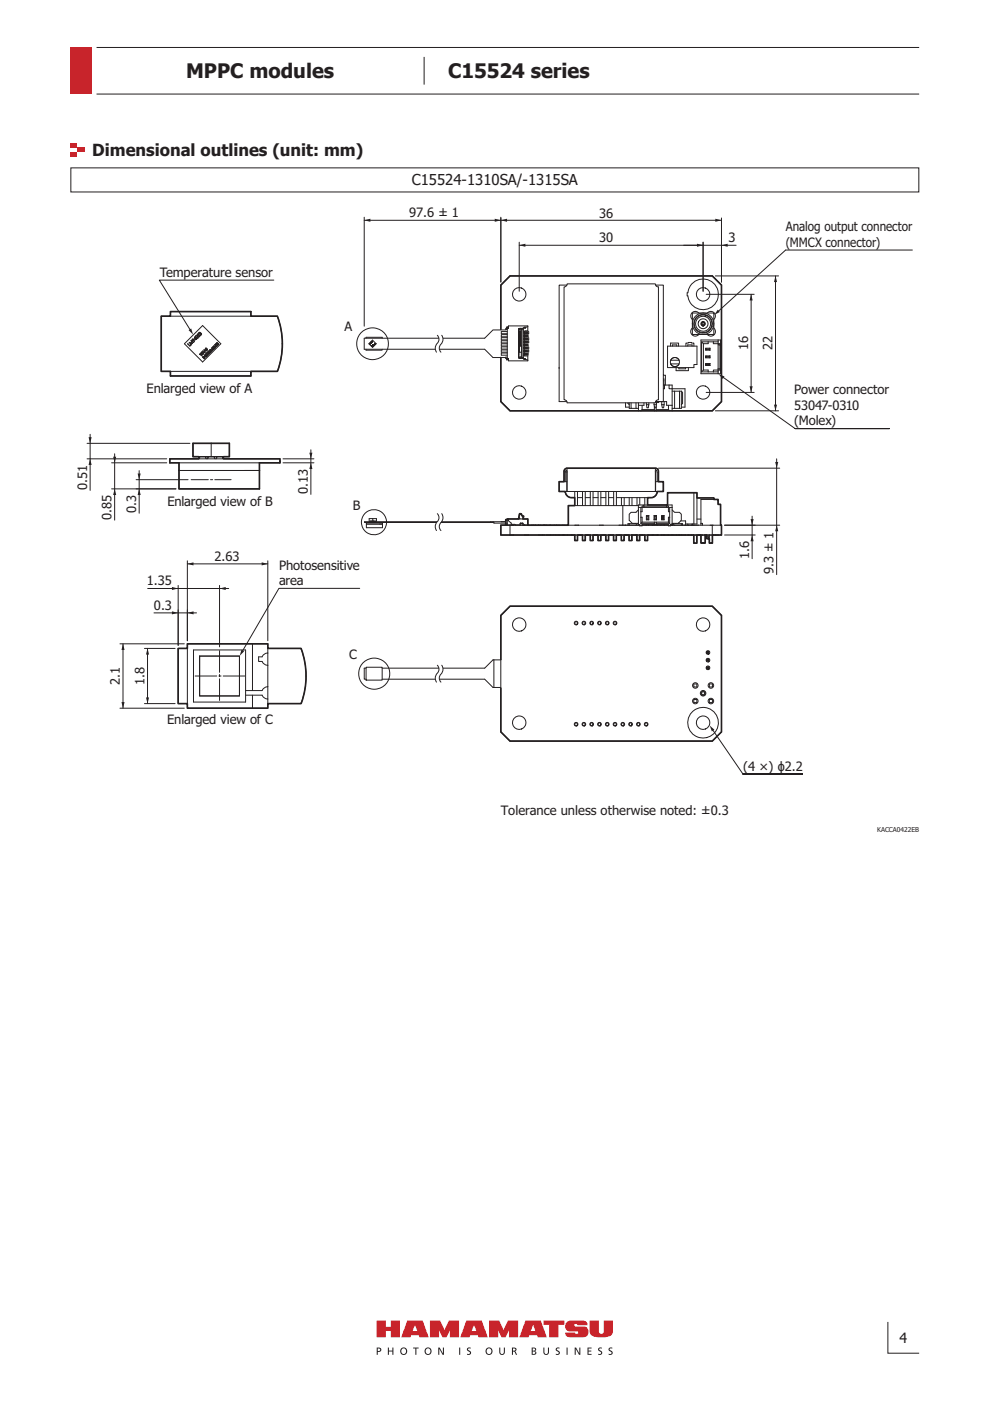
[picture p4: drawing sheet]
<svg xmlns="http://www.w3.org/2000/svg" width="210mm" height="297mm" viewBox="0 0 210 297" stroke-linecap="round" stroke-linejoin="round" font-family="sans-serif">
<g fill="#c8242b">
<path d="M79.9 280h1.9v1.3h1.1v-1.3h1.9v3.5h-1.9v-1.3h-1.1v1.3h-1.9z"/>
<path d="M115.3 280h4.4v.9h-1.2v2.6h-2v-2.6h-1.2z"/>
<path d="M91.2 280h2.2l.9 2 .9-2h2.2v3.5h-2v-1.5l-.7 1.5h-.9l-.7-1.5v1.5h-1.9z"/>
<path d="M103.7 280h2.2l.9 2 .9-2h2.2v3.5h-1.9v-1.5l-.7 1.5h-.9l-.7-1.5v1.5h-2z"/>
<path d="M120.3 280.2l.8-.2h2.5a.92 .92 0 0 1 1 1h-2.1a.36 .36 0 0 0-.3-.3 .36 .36 0 0 0-.4 .3l.4 .2h1.1a1.19 1.19 0 0 1 1.5 1.2 1.19 1.19 0 0 1-1.5 1.1h-1.7a1.37 1.37 0 0 1-1.7-.6v-.3h2.1l.3 .2 .4-.2-.2-.3h-1.2a1.16 1.16 0 0 1-1.3-.6 1.16 1.16 0 0 1 .3-1.5z"/>
<path d="M125.1 280h1.9v2.3a.53 .53 0 0 0 .5 .5 .53 .53 0 0 0 .6-.5v-2.3h1.9v1.9a1.33 1.33 0 0 1-1.4 1.6h-.5a4.7 4.7 0 0 1-2.8-.5l-.2-.7z"/>
<path d="M86.4 280l-1.3 3.5h1.9l.2-.4h1.6l.2 .4h1.9l-1.3-3.5zM88 280.9l.5 1.3h-1z"/>
<path d="M98.9 280l-1.3 3.5h2l.1-.4h1.7l.1 .4h2l-1.3-3.5zM100.5 280.9l.5 1.3h-.9z"/>
<path d="M111.4 280l-1.2 3.5h1.9l.2-.4h1.6l.1 .4h2l-1.3-3.5zM113.1 280.9l.5 1.3h-1z"/>
</g>
<path d="M79.9 285.7l.7 .1 .3 .4a.57 .57 0 0 1-.8 .4v.6h-.2zM80.1 285.9v.5l.5-.1v-.3zM82.3 285.7v1.5h.2v-.7h.7v.7h.2v-1.5h-.2v.7h-.7v-.7zM84.8 286.5a.8 .8 0 0 1 1.6 0 .8 .8 0 0 1-1.6 0zM85.1 286.5a.56 .56 0 0 0 1.1 0 .56 .56 0 0 0-1.1 0zM87.6 285.7v.2h.5v1.3h.2v-1.3h.5v-.2zM90 286.5a.8 .8 0 0 1 1.6 0 .8 .8 0 0 1-1.6 0zM90.2 286.5a.6 .6 0 0 0 1.2 0 .6 .6 0 0 0-1.2 0zM93 285.7v1.5h.2v-1.2l.7 1.2h.3v-1.5h-.3v1.2l-.6-1.2zM97.4 285.7v1.5h.2v-1.5zM99.1 285.9a.55 .55 0 0 0 .5 .7v.4h-.5l-.1 .2a.54 .54 0 0 0 .9-.2 .54 .54 0 0 0-.5-.8l-.1-.3h.5v-.2h-.3zM102.9 286.5a.8 .8 0 0 1 1.6 0 .8 .8 0 0 1-1.6 0zM103.2 286.5a.56 .56 0 0 0 1.1 0 .56 .56 0 0 0-1.1 0zM105.9 285.7v.9a.6 .6 0 0 0 .6 .7 .6 .6 0 0 0 .6-.7v-.9h-.2l-.1 1.1-.1 .2h-.4l-.2-1.3zM108.6 285.7a.7 .7 0 0 1 1 .4l-.4 .4 .5 .7h-.3l-.2-.5-.3-.1h-.1v.6h-.2zM108.8 285.9v.5l.5-.1-.1-.4zM112.8 285.7l.9 .2v.4l-.3 .2 .4 .3-.3 .4h-.7zM113 285.9v.5l.5-.1v-.3zM113 286.5v.6l.5-.1v-.4zM115.2 285.7v.9a.6 .6 0 0 0 .6 .7 .6 .6 0 0 0 .6-.7v-.9h-.2v1.1l-.1 .2h-.5l-.1-1.3zM117.9 285.9a.55 .55 0 0 0 .5 .7l.1 .4h-.6v.2a.54 .54 0 0 0 .8-.2 .54 .54 0 0 0-.5-.8v-.3h.4l.1-.2h-.3zM120.2 285.7v1.5h.2v-1.5zM121.9 285.7v1.5h.2v-1.2l.7 1.2h.3v-1.5h-.2v1.2l-.7-1.2zM124.6 285.7v1.5h.9v-.1h-.7v-.6h.6v-.1h-.6v-.5h.7v-.2zM126.9 285.9a.55 .55 0 0 0 .5 .7l.1 .4h-.6v.2a.54 .54 0 0 0 .8-.2 .54 .54 0 0 0-.5-.8v-.3h.4l.1-.2h-.4zM129.1 285.9a.55 .55 0 0 0 .5 .7l.1 .4h-.6v.2a.54 .54 0 0 0 .8-.2 .54 .54 0 0 0-.5-.8v-.3h.5v-.2h-.3z" fill="#231f20"/>
<path d="M20.5 10.1h174.5M20.5 19.9h174.5M90 12.1v5.8M188.3 280.3v6.6h6.7" fill="none" stroke="#231f20" stroke-width=".21"/>
<path d="M15 10.1h4.5v9.8h-4.5z" fill="#c8242b"/>
<path d="M15 31.3h1.5v1h-1.5z" fill="#fff"/>
<path d="M15 30.3h1.5v1h-1.5z" fill="#c8242b"/>
<path d="M16.5 30.3h1.5v1h-1.5z" fill="#fff"/>
<g fill="#c8242b">
<path d="M16.5 31.3h1.5v1h-1.5z"/>
<path d="M15 32.3h1.5v1h-1.5z"/>
</g>
<path d="M16.5 32.3h1.5v1h-1.5z" fill="#fff"/>
<g fill="none" stroke="#231f20" stroke-width=".21">
<path d="M15 35.6h179.9v5.1h-179.9zM77.6 74v.2h3.5v-.2M77.6 71.7v-.2h3.5v.2M78.4 72.9l.1 .1zM78.4 72.8l.1 .1M78.4 72.8l.2 .1M78.4 72.8h.1M78.5 72.8v.1M78.5 72.9v.1M78.5 72.7l.1 .2M78.5 72.7h.1M78.5 72.9h.1"/>
<path d="M78.5 72.8h.1M78.5 72.8l.1 .1M78.6 72.7h.1M78.6 72.9h.1M78.6 72.7l.1 .1M78.7 72.8h-.1M78.7 72.6v.1M78.7 72.6h.1M78.7 72.6l.1 .1M78.7 72.7h.1M78.8 72.7h-.1M78.8 72.6h.1"/>
<path d="M78.8 72.5h.1M78.8 72.6h-.1M78.8 72.5v.1M78.9 72.4l-.1 .1M78.9 72.4h.1M78.9 73.3l.1 .1M78.9 72.4v.1M78.9 72.5h.1M78.9 72.5v.1M78.9 72.5l-.1 .1M78.9 73.3h.1M79 73.2v.2"/>
<path d="M79 73.3h.1M79 73.4h.1M79 73.2h.1M79 72.1l.8 .8-.8 .8-.8-.8zM79 73.4l.1 .1M79 73.2v.1M79 73.4h.2M79 73.2l.1 .1M79.1 73.4v.1M79.1 73.3h-.1M79.1 73.1l.1 .1M79.1 73.1h.1"/>
<path d="M79.1 73.1v.1M79.1 73.4h.1M79.1 73.2h.1M79.1 73.2v.1M79.1 73.3v.1M79.1 73.3h.1M79.2 73.4h-.1M79.2 73.4h.1M79.2 73.1h-.1M79.2 73.1h.1M79.2 73.2h.1M79.2 73.3h.1"/>
<path d="M79.2 73.2v.1M79.2 73.3v.1M79.3 73.2h-.1M79.3 73.2v.1M79.3 73.2h.1M79.3 73.1v.1M79.3 73.1h.1M79.4 73.2h.1M79.4 73.2h-.1M79.4 73.1h-.1M79.4 73.1h.1M79.4 73l.1 .1"/>
<path d="M79.5 73v.1M79.5 73l-.1 .1M79.5 73l-.2 .1M79.5 73h.1M79.5 72.9l.1 .1M79.6 72.9h.1M79.6 72.9h-.1M79.6 72.8h.1M79.7 72.9h.1M79.7 72.9h-.1M93.1 71.7h-15.8v2.3h15M93.2 74h9.6l1.8 1.8h2.6"/>
<path d="M107.2 70h-2.6l-1.8 1.7h-8.9M77.7 110.8v1.1h3.4v-.8h-3.4h3.4v-.3M78.5 110.5h.4M78.5 110.5h.1M78.6 110.6h-.1M78.6 110.6h.1M78.8 110.6h.1M78.9 110.5h-.1M78.9 110.5h.1M78.9 110.5h.3M78.9 110.6h.1M79.1 110h.7v.5h-1.5v-.5h.8v.5"/>
<path d="M79.2 110.6h.1M79.2 110.5h.1M79.3 110.5h.1M79.3 110.5h.3M79.3 110.6h.1M79.6 110.6h.1M79.6 110.5h.1M80.7 111.1h.1M80.9 111.1h.1M81.1 111.1h.1M92.7 110.6h-15.4v.2h15.3M104.8 139.9v5.9"/>
<path d="M106.2 139.9h-1.6l-1.8 1.8h-8.9M77.6 141.7h-.3v2.3h.3M77.6 141.5h3.5v2.7h-3.5zM81.1 144h11.2M81.1 141.7h12M93.2 144h9.6l1.8 1.8h1.6"/>
<circle cx="79" cy="72.9" r="3.4"/>
<circle cx="79.3" cy="110.7" r="2.67"/>
<circle cx="79.4" cy="142.8" r="3.3"/>
</g>
<path d="M92.8 71.1h.9a1.61 1.61 0 0 1-.4 2.1 1.19 1.19 0 0 0 .2 1.5h-.9a1.61 1.61 0 0 1 .3-2.2 1.19 1.19 0 0 0-.1-1.4z" fill="#fff"/>
<path d="M92.8 71.1a1.5 1.5 0 0 1-.4 2.1l-.1 .6 .3 .9M93.7 71.1a1.61 1.61 0 0 1-.4 2.1 1.19 1.19 0 0 0 .2 1.5" fill="none" stroke="#231f20" stroke-width=".21"/>
<path d="M92.8 108.9h.9a1.61 1.61 0 0 1-.4 2.1 1.19 1.19 0 0 0 .2 1.5h-.9a1.61 1.61 0 0 1 .3-2.1 1.19 1.19 0 0 0-.1-1.5z" fill="#fff"/>
<path d="M92.8 108.9a1.5 1.5 0 0 1-.4 2.2l-.1 .5 .3 .9M93.7 108.9a1.61 1.61 0 0 1-.4 2.1 1.19 1.19 0 0 0 .2 1.5" fill="none" stroke="#231f20" stroke-width=".21"/>
<path d="M92.8 141h.9a1.61 1.61 0 0 1-.4 2.2 1.19 1.19 0 0 0 .2 1.4h-.9a1.61 1.61 0 0 1 .3-2.1 1.19 1.19 0 0 0-.1-1.5z" fill="#fff"/>
<g fill="none" stroke="#231f20" stroke-width=".21">
<path d="M77.3 46.1v23.1M106.2 46.1v13.7M110.1 52h46M110.1 51.4v10.4M149.1 51.4v10.4M151.7 58.5h13.4M153 46.7h-75.7M153 46.2v13.6M164.5 58.5v28.6M193.5 53h-26.9l-14.4 13.1M34.2 67h24.6a16.9 16.9 0 0 1 0 11.7h-24.6zM39.1 72.9l3.9-3.9 3.8 3.9-3.8 3.8z"/>
<path d="M39.8 72.9l.5 .4 .2-.1-.2 .2zM40.1 72.6l.4 .5-.2-.4 .5 .2M40.1 72.6h.1M40.5 72.2l.2 .6-.6-.2M40.5 72.2l.6 .4-.5-.2 .2 .5M40.5 72.2h.1M40.8 71.9h.3l.1 .6-.1-.3a.2 .2 0 0 1-.3 0 .2 .2 0 0 1 0-.3zM40.8 72.9h.1M41.2 71.5h.1M41.2 71.5l.5 .3v.2l-.1-.1-.2 .2zM41.3 71.6l.2 .2-.1 .2zM41.5 71.3h.4v.3h-.3z"/>
<path d="M41.9 70.8a.22 .22 0 0 1 .2 0 .22 .22 0 0 1 .1 .3v.2l.3-.1-.3 .3-.1-.6h-.2v.2zM42.2 70.5h.2l.1 .1a.21 .21 0 0 1 .2 .3 .21 .21 0 0 1-.3 .1l.3-.2h-.3v-.3l-.2 .3zM42.2 70.7v.1M42.3 75.1l.2-.2 .3 .5zM42.8 74.6l.6 .1zM43 75.7l.4 .3zM43.1 75l-.2 .2-.1-.2 .1-.2-.2 .2-.1-.1 .2-.2-.3 .2 .4 .4 .3-.3-.1-.6 .1 .6M43.1 75v.1M43.3 74.2l.2 .5M43.3 74.2l.5 .2-.4 .1M43.3 74.2h.1M43.3 75.3l.4 .4-.5-.1 .2 .4-.3-.4h.5z"/>
<path d="M43.4 74.2l.2 .1-.2 .1zM43.5 75.1h.2l-.1 .2h.3v.2h-.2l.2-.1-.3-.1zM43.6 73.8h.1l-.1 .2h.4v.2l-.2 .1 .2-.2-.4-.1zM43.7 75l.2-.2 .3 .5zM43.7 75.7h.1M44 74.8l.2-.1-.1 .2zM44 74.7l.2-.1v.2l.3 .1h-.3l.1 .2zM44.5 74.2l.2 .2a.17 .17 0 0 1 0 .3 .17 .17 0 0 1-.2 0l-.2-.3 .3 .3 .1-.1zM44.6 74.1l.3 .4-.2-.3 .4 .1M44.6 74.1h.1M44.9 73.8l.1 .4-.4-.1M44.9 73.8l.4 .3-.3-.2 .1 .4"/>
<path d="M44.9 73.8h.1M45.1 74.3h.1M45.2 73.4l-.1 .2 .1 .2 .2-.2-.2 .2 .2 .1 .2-.1-.2 .2-.4-.4zM45.3 73.4l.4 .3M45.3 73.4h.5l-.2-.3 .4 .4-.6-.1M45.3 73.4h.1M45.6 73l.3-.1zM45.8 73l.3 .3M46 72.7h.1l-.2 .2zM46 72.8l.3 .1 .1 .1-.3 .1 .2-.2zM53.2 78.7v1h-17.1v-1M53.2 67v-.9h-17.1v.9"/>
<path d="M106.2 75.7v9.5l2 1.9h33.8M106.2 69.9v-9.4l2-2h42.9l1.9 2v24.7l-1.9 1.9h-8.5M107.5 76v.3h.3M107.6 70.9h-1.3v.5h1.3M107.6 71.6h-1.3v.5h1.3M107.6 73.5h-1.3v.5h1.3M107.6 74.2h-1.3v.5h1.3M107.6 74.9h-1.3v.4h1.3M107.6 72.2h-1.3v.5h1.3M107.6 72.9h-1.3v.5h1.3M107.6 70.3h-1.3v.5h1.3M107.6 69.4v6.8"/>
<path d="M107.6 69.9h-.3v-.3h.6v-.5h4v1h-.6v.3M107.8 69.3h-.3v.3M107.9 76h-.4v.2h.4M107.9 69.4h-.4v.2h.4M110 70.2v5.3M110 75v.2M110 71.7v.2M110 74.3v.2M110 75.7l.1 .2M110 71.7h.1M110 74.3h.1M110 75h.1"/>
<path d="M110 70.6v.5l.1-.1v3.6l-.1-.1v.5M110 71.9v.5M110 70.4v.2M110 72.6v.4M110 73.2v.5M110 73.9v.4M110 71.3v.4M110 70.6h.1M110 73.7h.1M110.1 71v3.6M110.1 69.7l-.1 .2M110.2 75.7h.4l.1 .2h-.5z"/>
<path d="M110.3 75.9v.1M110.3 69.6v.1M110.4 70.2v3.2M110.4 70.2h-.2v4.5h.4v-1.3h-.2M110.5 69.6v.1M110.5 75.9v.1M110.6 69.9v3.5M110.6 74.7v1M110.7 75.9h.3l.1-.5v-5.2l-.1-.5h-1v6.2l.9 .1M110.7 69.7l-.1 .2h-.3l-.1-.2M110.7 69.7v6.2M110.8 69.6v.1"/>
<path d="M110.8 75.9v.1M110.9 75.9v.1M110.9 69.6v.1M110.9 69.6l-.7 .1M110.9 76l.3 .2 .7 .2M111 76h.4v.2M111.1 73h.8v.2h-.8M111.1 73.7h.2M111.1 71.9h.2M111.1 74.5h.2M111.1 73.7h.8v.2h-.8M111.2 69.4h.2v.2h-.4"/>
<path d="M111.3 70.3h.8v.4h-.8M111.3 73.6h.8v.4h-.8M111.3 71.6h.8v.4h-.8M111.3 72.9h.7v.4h-.7M111.3 71h.7v.4h-.7M111.3 74.5v.5h-.2h.5v.2M111.3 71.3v.4h-.2h.5v.2M111.3 73.9v.4h-.2h.5v.2M111.3 71.9v.5h-.2h.5v.2M111.3 70.6v.5h-.2h.5v.2M111.3 75.2v.3h.6v1h-4v-.5h-.6v-.3h.3M111.3 70.4h.1"/>
<path d="M111.3 72.6v.4M111.3 73.2v.5M111.3 72.3h.8v.4h-.8M111.3 74.9h.7v.4h-.7M111.3 74.2h.8v.4h-.8M111.3 70.4h-.2h.5v.2M111.6 71.7h.3v.2h-.8M111.6 75h.3v.2h-.8M111.6 70.4h.3v.2h-.8M111.6 72.4h.3v.2h-.8M111.6 74.3h.3v.2h-.8M111.6 71.1h.3v.2h-.8"/>
<path d="M111.6 73v.2M111.6 73.7v.2M111.9 69.3l-.7 .1-.3 .2M118.6 77.9v.2M119.6 60.8h.1a.65 .65 0 0 0 .6-.6h18.7a.65 .65 0 0 0 .7 .6l-.1 24a.65 .65 0 0 0-.6 .6h-18.7a.65 .65 0 0 0-.7-.6zM120.2 60.4h-1.6v24.7h1.6M139.1 60.4h1.6v24.7h-1.6l2.3 .1v.7h1.2M140.7 79.4v.2h.4v2M141.6 73.4h6.2v3.9h-.6v.6h-5.6zM142.3 77.2h1.7a.98 .98 0 0 1-.9 .5 .98 .98 0 0 1-.8-.5zM142.4 76.1a.98 .98 0 0 1 1.6 .3h-1.7zM143.5 73.4v-.3h-.9v.3"/>
<path d="M143.9 73.4v-.7h-1.7v.7M144 77.9v.3h1.4v-.3M145.5 73.4v-.7h.5v-.1l1.2 .1v.7M146 77.9v.7h-2.6v-.7M146.8 73.4v-.3h-.9v.3M146.8 69.5a.97 .97 0 0 0 0 1.5 .97 .97 0 0 0 1.4-.1M146.9 66.4h4.5v4.5h-4.5zM146.9 60a3.2 3.2 0 0 1 5 .8 3.2 3.2 0 0 1-1.8 4.7 3.2 3.2 0 0 1-4.2-2.8h-.1v-.6h.1l.5-1.4zM148.2 66.4a.98 .98 0 0 0-1.4-.1 .98 .98 0 0 0 0 1.4M148.8 78.8h3.5M149.1 69.1h.1M149.1 68.2h.1"/>
<path d="M149.1 68.2a.45 .45 0 0 0-.4 .4 .45 .45 0 0 0 .4 .5M149.1 68.4l-.2 .1 .2 .4M149.1 68.4l.3 .1v.3l-.3 .2M149.1 68.2a.46 .46 0 0 0-.4 .4 .46 .46 0 0 0 .4 .5M149.1 68.2l-.2 .6 .2 .2M149.1 68.2a.46 .46 0 0 1 .4 .4 .46 .46 0 0 1-.4 .5M149.1 68.2v.2M149.1 69v.1M149.1 68.4l.2 .3-.2 .2M149.1 68.9v.1M149.2 68.2a.45 .45 0 0 1 .4 .4 .45 .45 0 0 1-.4 .5M149.2 69.1h-.1"/>
<path d="M149.2 72.9v5.6M149.2 72.9l-.4-.4v6.3M149.2 78.5l-.4 .3M149.2 78.5h1v.3M149.7 73.8l.1 .2-.1 .2zM149.7 77.1l.1 .2-.1 .2zM149.7 75.5h.9M149.7 75.9h.9M149.7 77.5h.9M149.7 74.2h.9M149.7 73.8h.9M149.7 77.1h.9"/>
<path d="M149.8 62.4h10.2M149.8 75.6h.6M149.8 77.3h.6M149.8 74h.6M149.8 74.1h.6M149.8 75.6l-.1-.1v.4l.1-.2M149.8 75.6v.1M150 66.4a.98 .98 0 0 1 1.5-.1 .98 .98 0 0 1-.1 1.4M150.2 72.5v.4h-1M150.4 75.6l-.6 .1M150.4 77.3h-.6M150.4 75.7l.2 .2"/>
<path d="M150.4 77.3l.2 .2M150.4 74.1l.2 .1M150.4 74v.1M150.6 77.1l-.2 .2M150.6 75.5l-.2 .1M150.6 73.8v.4M150.6 75.5v.4M150.6 77.1v.4M150.6 73.8l-.2 .2M151.3 72.5v.4h1.4v5.3h-.4M151.4 69.5a.97 .97 0 0 1 .1 1.5 .97 .97 0 0 1-1.5-.1M152.3 72.5h-3.5"/>
<path d="M152.3 72.1v1h.5M152.3 73.1v6.1M152.8 78.2v-6.1h-4.1v7.1h4.1v-1h-.1v.3h-1.4v.3M153.2 79.9l15.4 11h20.1h-20.1M159.3 62.4v20.8M18.5 97.3h16.9M18.5 94h21.8M19.1 92.1v11.9M23.7 98.1h11.7M24.3 96.2v14.1M29.5 99.8v9M36 97.3h23.4v.8h-23.4z"/>
<path d="M38 98.1v5.6h17v-3.9h-17l17-.1v-1.6M42.1 96.8a.24 .24 0 0 1 .2 .3 .24 .24 0 0 1-.2 .2M42.1 96.8h.1M42.1 96.8h1.7M43.8 96.8a.24 .24 0 0 0-.2 .3 .24 .24 0 0 0 .2 .2M43.8 96.8h.1M44 96.8a.24 .24 0 0 1 .1 .3 .24 .24 0 0 1-.1 .2M44 96.8h.1M44 96.8h1.6M44.8 94h3.9v2.8h-7.8v-2.8h3.9v2.8M45.6 96.8a.24 .24 0 0 0-.2 .3 .24 .24 0 0 0 .2 .2M45.6 96.8h.1"/>
<path d="M45.8 96.8a.24 .24 0 0 1 .2 .3 .24 .24 0 0 1-.2 .2M45.8 96.8h.1M45.8 96.8h1.6M47.4 96.8a.24 .24 0 0 0-.1 .3 .24 .24 0 0 0 .1 .2M47.4 96.8h.1M53.1 99.7v.1M53.8 99.7v.1M55 99.7v.1M60 97.3h6.6M60 98.1h6.6M65.9 95.4v9.4M120.1 99.3l-.4 .4-.1 2.4"/>
<path d="M120.1 99.3h19.1l-.2 .4v4.5M120.1 99.3l.2 .4v4.5M132.7 85.4v.9h.8M133.2 85.4l.3 .4M133.5 85.4v1.2h.4M133.9 85.4v1.2h1M134.9 85.4v1.2h.5M135.4 85.4v1.7M136.2 86.8h2.6M136.2 85.9v.9M136.2 86.8l-.3 .3M136.6 85.4v.5h-1.2"/>
<path d="M137.1 85.8h.5l-.1 .7h-.3zM137.1 85.4v.4M137.6 85.4v.4M138.7 85.8l.2 .7h.2l.1-.7M138.7 85.8h.5M138.7 85.4v.4M138.8 86.1v1M139.2 86.8h2.6M139.2 86.1v1M139.2 99.3l.3 .2 .2 .4v2.2M139.2 85.2v.6M139.7 99.3h25.7"/>
<path d="M139.7 85.2v.1h-.5M140.4 85.2v.6M140.4 85.8h.5l-.2 .7h-.2zM140.7 80.3h.1v.4M140.7 81.6h1.9v5.5h-.6l-.2-.3M140.7 80.7h.1v.9M140.9 85.2v.6M140.9 81.6v.8h-.2M141.8 85.9v.9M141.9 81.6v.8h3.4v3.9h-.8M142.6 82.9h1.9M143.1 82.9v3.7"/>
<path d="M144.1 82.9v3.7M144.5 82.9l.3 .3v2.3l-.3 .3M144.5 82.9v3.7h-1.9M149.8 83.2h10.2M151.7 87.1h13.4M164.7 97.3v24.5M23.7 103.7h13.6M28.9 101.7h11M39.7 118.9v17M39.7 119.6h17.1M56.8 118.9v17M93.5 110.8l13.8 .1"/>
<path d="M104.1 110.6v.2M104.6 110.6v.2M106.3 110.6h.1M107.3 111.2v-1h.3v-.2h4.3v1.3h-1M107.3 111.2h.3M107.3 110.6h-13.6M107.5 111.4h.1M107.5 111.4h.7M107.6 111.3h1M107.8 110v.4l.6 .5v.3l1.9 .1M107.8 110.3h-.2v1.1l-.3-.1v-.1M108.2 111.4h.8"/>
<path d="M108.2 113.4h.8M108.2 111.4h42.9v2M108.2 111.4h.1M108.2 113.4h.1M108.6 111.2v.2l1.7-.1M109 111.4h.1M109 113.4h.1M110 110l.3-1.1h.3l.1 .5h.3l-.1 .6M110.1 109.6l.1 .4M110.2 109.1l.5 .1M110.3 111h.3M110.3 111v.3"/>
<path d="M110.3 110.9h.6M110.4 110.9l-.1 .1M110.5 110.9l.2 .1 .1-.1M110.8 111h.1M110.9 110.9v.1M110.9 111v.3M110.9 111.3h-.6M111 111.4h.1M111 111.4h.3M111 109.4v.3M111.2 111.3h.1M111.3 111.3h-.4"/>
<path d="M111.3 113.4h.8M111.3 111.4h.8M111.3 111.4h.1M111.3 113.4h.1M111.9 111.3v.1M112.1 111.4h.1M112.1 113.4h.1M112.8 111.4h.1M112.9 111.4h.1M113.1 111.4h.1M113.2 111.4h.1M113.6 111.4h.1"/>
<path d="M114.3 113.4h.8M114.3 111.4h.1M114.3 113.4h.1M114.6 111.4h-2.5M114.6 111.4h2M114.6 111.4h.1M115.1 113.4h.1M115.3 111.4h.1M115.5 113.4h.1M115.5 111.4h.1M115.6 111.4h.1M115.9 111.4h.1"/>
<path d="M116 113.4h.8M116 113.4h.1M116.6 111.4h.2M116.6 111.4h.1M116.8 111.4h.7M116.8 113.4h.7M116.8 111.4h.1M116.8 113.4h.1M117.5 111.4h1.1M117.5 111.4h.1M117.5 113.4h.1M117.8 113.4h.8"/>
<path d="M117.8 113.4h.1M118 111.4h.1M118.1 111.4h.1M118.6 113.4h.8M118.6 111.4h.8M118.6 111.4h.1M118.6 113.4h.1M119.4 111.4h.2M119.4 111.4h.1M119.4 113.4h.1M119.5 113.4h.1M119.6 111.4h.8"/>
<path d="M119.6 113.4h.8M119.6 111.4h.1M119.6 113.4h.1M119.9 102.1v-1.9l.2-.5 .1 .5v4M119.9 104.2a1.47 1.47 0 0 0 2 1.3M120.2 102.1h-1.6v2.1h1.6M120.2 104.2h.1M120.3 104.2h18.7M120.4 111.4h.1M120.4 113.4h.1M121.2 113.4h.1M121.3 113.4h.1"/>
<path d="M121.5 113.4h.1M121.9 104.2v3M122 111.4h.7M122 113.4h.7M122 111.4h.1M122 113.4h.1M122.5 105.5h1.1M122.5 113.4v1.2h-.6v-1.2M122.5 104.2v3M122.7 111.4h.1M122.7 113.4h.1M122.8 113.4h.1"/>
<path d="M123 113.4h.1M123.2 113.4h1.3M123.2 113.4h.1M123.6 104.2v3M124.1 105.5h1.1M124.1 113.4v1.2h-.5v-1.2M124.1 104.2v3M124.5 113.4h.1M124.6 113.4h.1M124.7 113.4h.1M124.8 113.4h1.3M124.8 113.4h.1"/>
<path d="M125.2 104.2v3M125.8 105.5h1.1M125.8 113.4v1.2h-.6v-1.2M125.8 104.2v3M126.1 113.4h.1M126.5 113.4h.1M126.9 104.2v3M127.2 111.4h.7M127.2 113.4h.7M127.2 111.4h.1M127.2 113.4h.1M127.4 105.5h1.1"/>
<path d="M127.4 113.4v1.2h-.5v-1.2M127.4 104.2v3M127.9 111.4h.1M127.9 113.4h.1M128.1 113.4h1.3M128.1 113.4h.1M128.5 104.2v3M129.1 105.5h1.1M129.1 113.4v1.2h-.6v-1.2M129.1 104.2v3M129.4 113.4h.1M129.5 113.4h.1"/>
<path d="M129.8 113.4h1.3M129.8 113.4h.1M130.2 104.2v3M130.7 113.4v1.2h-.5v-1.2M130.7 104.2v3M131.1 113.4h.1M131.3 111.4h.8M131.3 113.4h.8M131.3 111.4h.1M131.3 113.4h.1M131.8 105.5v1.7M132.1 111.4h.5"/>
<path d="M132.1 113.4h.1M132.1 107.2v4.2M132.4 113.4v1.2h-.6v-1.2M132.4 105.5v1.7M132.6 111.4h.1M132.6 113.4h.1M132.7 111.4h2.7M132.7 111.4h.1M132.7 113.4h.1M132.9 113.4h.1M133 113.4h.1M133.2 113.4h.8"/>
<path d="M133.2 113.4h.1M133.5 111v.4M133.5 105.5v1.7M134 113.4h.1M134 113.4v1.2h-.5v-1.2M134 105.5v1.7M134.8 111h-1.6v.4M134.8 113.4h.1M135 113.4h.1M135.1 113.4h.1M135.1 105.5v1.7M135.1 111l-.3 .4"/>
<path d="M135.3 113.4h.1M135.4 111.4h.1M135.4 108.1l-.5 .5h-1.1l-.3 .4v1.3l.6 .7h1.3M135.4 107.2h-14.9v4.2M135.4 107.6h7.2M135.7 113.4v1.2h-.6v-1.2M135.7 105.5v1.6M135.9 108.5h.3v-1.2h.4v-.2h-1.2v4.1h.3v.3h.5v-.3h3v.2M135.9 113.4h.1M135.9 111h2.9M135.9 109.7h.3v1M135.9 107.6v3.4"/>
<path d="M136.1 113.4h.1M136.2 111.4h.1M136.2 110.7h3M136.2 110.7l-.3 .3M136.3 111.4h.7M136.3 113.4h.7M136.3 111.4h.1M136.3 113.4h.1M136.6 107.6v-.3h4.8v.3M136.6 107.1h4.8M136.8 105.5v1.6M137 111.4h.6"/>
<path d="M137 111.4h.1M137 113.4h.1M137.1 109.3h.5M137.1 111.2v.2M137.2 109.4h.3M137.2 109.4l-.1-.1v.9l.1-.1M137.2 109.4v.7M137.3 113.4v1.2h-.5v-1.2M137.3 105.5v1.6M137.5 109.4v.7h-.3M137.5 110.1l.1 .1h-.5M137.6 111.4h.7"/>
<path d="M137.6 113.4h.7M137.6 113.4h.1M137.6 111.2v.2M137.6 109.3v.9M137.6 109.3l-.1 .1M138.3 111.4h.2M138.3 111.4h.1M138.3 113.4h.1M138.5 111.4h2.4M138.5 111.4h.1M138.5 113.4h.1M138.6 113.4h.8"/>
<path d="M138.6 113.4h.1M138.7 111.2v.2M138.7 109.3h.5l-.1 .1M138.8 110.7v.7M138.9 109.4h.2M138.9 110.1h.2M138.9 110.1l-.2 .1M138.9 109.4v.7M138.9 109.4l-.2-.1v.9M139 104.2h.1M139.1 102.1h1.6v2.1h-1.6M139.1 110.1l.1 .1h-.5"/>
<path d="M139.1 109.4v.7M139.2 111v-.3h2.6l.2 .3M139.2 109.3v.9M139.4 113.4h.1M139.4 102.1v-1.9l-.2-.5-.1 .5v4M139.4 104.2a1.3 1.3 0 0 1-1.3 1.3h-7.4M139.5 113.4h.1M139.7 113.4h.1M140.1 111.4h.1M140.2 113.4h.1M140.3 113.4h.1M140.3 109.3l.2 .1v.7l-.2 .1z"/>
<path d="M140.3 109.3h.6l-.2 .1M140.4 111.2v.2M140.5 109.4h.2M140.5 110.1h.2M140.7 113.4h.1M140.7 110.1l.2 .1h-.6M140.7 109.4v.7M140.8 111.2v.2M140.9 109.3v.9M140.9 111.4h.8M140.9 113.4h.8M140.9 111.4h.1"/>
<path d="M140.9 113.4h.1M141.7 111.4h.1M141.7 113.4h.8M141.7 113.4h.1M142 109.7h-.2v1M142 108.5h-.2v-1.2h-.4v-.2h1.2v4.1h-.4v.3h-.4v-.3h-2.6v-.2h2.8M142 107.6v3.4M142.2 111.4h3.8M142.5 111.4h.1M142.5 113.4h.1M142.6 108.1l.5 .5h1l.4 .4v1.3l-.6 .7h-1.3M142.6 111.4h.1"/>
<path d="M142.6 111.1h.3M142.6 111.1v.3M142.8 113.4h.7M142.8 113.4h.1M142.8 111l.3 .4M143.2 111h1.6v.4M143.5 113.4h.1M144 110.8v.2M144 113.4h.1M144.1 113.4h.1M144.4 110.4h1v1M144.5 111v.4"/>
<path d="M144.6 113.4h.1M144.8 113.4h.1M145.3 111.4h.1M145.4 113.4h.1M145.9 113.4h.1M145.9 111.1v.3M146 111.4h2.2M146 111.4h.1M146 113.4h.1M146.7 113.4h.1M146.8 111.1v.3M147.1 113.4v1.7h.7v-1.7"/>
<path d="M147.2 111.4h.1M147.2 104.5h-5.6v2.6M147.2 104.5v6.6M147.2 104.5h.6v6.6h-2.4M147.5 113.4h.1M147.8 110.1h.9M147.8 105.6h3.6v.3M148.2 113.4h.1M148.3 113.4h.1M148.4 113.4h-.1M148.5 113.4h.1M148.7 111h.3v.4"/>
<path d="M148.7 115h.9M148.7 111.4v-5.5h3.6v1h.5v4.5M148.7 115l.1 .1h.6l.2-.1M148.7 113.4v1.6M148.7 113.4h.1M149.1 113.4h.1M149.1 113.4h.4M149.4 113.4h.1M149.5 113.4h.3M149.5 113.4h.1M149.6 113.4v1.6M149.9 113.8h.5l-.1 .4h-.3z"/>
<path d="M149.9 113.4v.4M150.4 113.4v.4M150.4 113.4v1.7h.7v-1.7M150.6 113.4h.7M150.6 113.4h.1M150.6 111.4h2.4v2h-46.8v-2h2v2M151.3 113.4h.1M151.7 113.4h.1M152.4 113.4h.1M153.7 111.4h11.7M153.7 113.4h6.5M159.5 109.4v9.1"/>
<path d="M25.4 136.5h13.7M26.1 136.5v13.7M30.6 137.5h6.5M31.3 137.5v11.7M31.3 124.8h17.2M32.7 129.9h9M37.8 124.1v12.7M39.7 137.5h-1.9v11.7h1.9M41 137.8h11.1v11.1h-11.1zM42.3 139.1h8.5v8.5h-8.5zM46.6 124.1v13.1M53.6 136.5h3.2v11.7"/>
<path d="M56.8 137.5h7a16.5 16.5 0 0 1 0 11.7h-7M56.8 138.5l-.7 .2-.5 .6h-.7v.9h.7l.5 .6 .7 .3M106.2 130.5l2-2h42.9l1.9 2v24.7l-1.9 1.9h-42.9l-2-1.9zM149.9 139.8h.5M149.9 138.1h.5M149.9 138.6h.5M150 139.9v.1M150 139.9l-.1-.1v.4M150 138.4h.3M150 138.3v.1M150 139.9h.3M150 138.4l-.1 .2"/>
<path d="M150 138.3h.3M150 138.3l-.1-.2v.5M150.3 139.9v.1M150.3 138.4l.1 .2M150.3 138.3v.1M150.4 139.8v.4M150.4 139.8l-.1 .1M150.4 138.1v.5M150.4 138.1l-.1 .2M25.4 150.2h13.7M30.6 149.2h6.5M52.1 147.4h3.5l.5 .6 .7 .2"/>
<path d="M53.6 146.4v-9.9h-13.9v13.7h13.9v-2.8M56.8 148.2v2h-3.2M56.8 145.6l-.7 .2-.5 .6h-3.5M92.8 141a1.5 1.5 0 0 1-.4 2.2l-.1 .6 .3 .8M93.7 141a1.61 1.61 0 0 1-.4 2.2 1.19 1.19 0 0 0 .2 1.4M149.9 141.8h.5M149.9 141.4h.5M149.9 140.2h.5M150 141.6h.1M150 141.6l-.1 .2M150 141.6l-.1-.2v.4M150 141.6h.3"/>
<path d="M150 140l-.1 .2M150 140h.3M150.3 141.6l.1 .2M150.3 141.6h.1M150.3 140l.1 .2M150.4 141.4v.4M150.4 141.4l-.1 .2M151.1 154.6l6.4 9.5h12.7h-12.7"/>
<circle cx="40.9" cy="72.1" r=".14"/>
<circle cx="41.7" cy="71.4" r=".31"/>
<circle cx="110.1" cy="62.4" r="1.43"/>
<circle cx="143.1" cy="76.8" r=".97"/>
<circle cx="149.1" cy="62.4" r="1.43"/>
<circle cx="149.1" cy="68.6" r="1.05"/>
<circle cx="149.1" cy="68.6" r="1.59"/>
<circle cx="149.1" cy="68.6" r="1.98"/>
<circle cx="149.1" cy="68.6" r="1.87"/>
<circle cx="149.1" cy="68.6" r="2.28"/>
<circle cx="110.1" cy="83.2" r="1.43"/>
<circle cx="149.1" cy="83.2" r="1.43"/>
<circle cx="110.1" cy="132.4" r="1.43"/>
<circle cx="122.2" cy="132.1" r=".39"/>
<circle cx="122.2" cy="132.1" r=".29"/>
<circle cx="123.8" cy="132.1" r=".39"/>
<circle cx="123.8" cy="132.1" r=".29"/>
<circle cx="125.5" cy="132.1" r=".39"/>
<circle cx="125.5" cy="132.1" r=".29"/>
<circle cx="127.1" cy="132.1" r=".39"/>
<circle cx="127.1" cy="132.1" r=".29"/>
<circle cx="128.8" cy="132.1" r=".39"/>
<circle cx="128.8" cy="132.1" r=".29"/>
<circle cx="130.4" cy="132.1" r=".39"/>
<circle cx="130.4" cy="132.1" r=".29"/>
<circle cx="149.1" cy="132.4" r="1.43"/>
<circle cx="150.2" cy="138.3" r=".39"/>
<circle cx="150.2" cy="140" r=".39"/>
<circle cx="110.1" cy="153.2" r="1.43"/>
<circle cx="122.2" cy="153.6" r=".39"/>
<circle cx="122.2" cy="153.6" r=".29"/>
<circle cx="123.8" cy="153.6" r=".39"/>
<circle cx="123.8" cy="153.6" r=".29"/>
<circle cx="125.5" cy="153.6" r=".39"/>
<circle cx="125.5" cy="153.6" r=".29"/>
<circle cx="127.1" cy="153.6" r=".39"/>
<circle cx="127.1" cy="153.6" r=".29"/>
<circle cx="128.8" cy="153.6" r=".39"/>
<circle cx="128.8" cy="153.6" r=".29"/>
<circle cx="130.4" cy="153.6" r=".39"/>
<circle cx="130.4" cy="153.6" r=".29"/>
<circle cx="132.1" cy="153.6" r=".39"/>
<circle cx="132.1" cy="153.6" r=".29"/>
<circle cx="133.7" cy="153.6" r=".39"/>
<circle cx="133.7" cy="153.6" r=".29"/>
<circle cx="135.4" cy="153.6" r=".39"/>
<circle cx="135.4" cy="153.6" r=".29"/>
<circle cx="137.1" cy="153.6" r=".39"/>
<circle cx="137.1" cy="153.6" r=".29"/>
<circle cx="149.1" cy="153.2" r="1.43"/>
<circle cx="149.1" cy="153.2" r="3.3"/>
<circle cx="150.2" cy="141.6" r=".39"/>
</g>
<path d="M41 143.3h11.1M46.6 148.9v-11.1" fill="none" stroke="#231f20" stroke-width=".21" stroke-dasharray="4.6 .5 .5 .5" stroke-dashoffset="5.6"/>
<path d="M40.5 101.7h8.5" fill="none" stroke="#231f20" stroke-width=".21" stroke-dasharray="4.6 .5 .5 .5" stroke-dashoffset="6.9"/>
<path d="M34.2 67h1.9v-.9h17.1v.9h5.6a16.9 16.9 0 0 1 0 11.7h-5.6v1h-17.1v-1h-1.9zM36 97.3h6.1a.24 .24 0 0 0 .2-.2 .24 .24 0 0 0-.2-.3h-1.2v-2.8h7.7v2.8h-1.2a.24 .24 0 0 0-.1 .3 .24 .24 0 0 0 .1 .2h12v.8h-4.4v5.6h-17v-5.6h-2zM42.1 96.8h.1M47.4 96.8h.1" fill="none" stroke="#231f20" stroke-width=".34"/>
<g fill="#231f20">
<path d="M77.3 46.7l1.3-.3v.6z"/>
<path d="M104.9 46.4l1.3 .3-1.3 .3z"/>
<path d="M106.2 46.7l1.3-.3v.6z"/>
<path d="M151.7 46.4l1.3 .3-1.3 .3z"/>
<path d="M164.2 85.8h.6l-.3 1.3z"/>
<path d="M164.5 58.5l.3 1.3h-.6z"/>
<path d="M159 81.9h.6l-.3 1.3z"/>
<path d="M159.3 62.4l.3 1.3h-.6z"/>
<path d="M159.2 110.1h.6l-.3 1.3z"/>
<path d="M159.5 113.5l.3 1.3h-.6z"/>
<path d="M164.4 97.9h.7l-.4 1.3z"/>
<path d="M164.7 111.3l.4 1.3h-.7z"/>
<path d="M110.1 52l1.3-.3v.6z"/>
<path d="M147.8 51.7l1.3 .3-1.3 .3z"/>
<path d="M153 52l1.3-.3v.6z"/>
<path d="M152.4 79.3l1.3 .5-.4 .5z"/>
<path d="M152.2 65.7l.5 .4-1.2 .7z"/>
<path d="M150.5 153.8l1 .9-.5 .4z"/>
<path d="M25.8 148.9h.6l-.3 1.3z"/>
<path d="M26.1 136.5l.3 1.3h-.6z"/>
<path d="M31 147.9h.6l-.3 1.3z"/>
<path d="M31.3 137.5l.3 1.3h-.6z"/>
<path d="M55.5 119.2l1.3 .4-1.3 .3z"/>
<path d="M39.7 119.6l1.3-.4v.7z"/>
<path d="M36.5 129.6l1.3 .3-1.3 .4z"/>
<path d="M39.8 129.9l1.3-.3v.7z"/>
<path d="M29.5 103.7l.3 1.3h-.6z"/>
<path d="M29.2 100.4h.6l-.3 1.3z"/>
<path d="M65.9 98.1l.4 1.3h-.7z"/>
<path d="M65.6 96h.7l-.4 1.3z"/>
<path d="M24.3 103.7l.3 1.3h-.6z"/>
<path d="M24 96.8h.6l-.3 1.3z"/>
<path d="M36.5 124.4l1.3 .4-1.3 .3z"/>
<path d="M46.6 124.8l1.3-.4v.7z"/>
<path d="M19.1 97.3l.3 1.3h-.6z"/>
<path d="M18.8 92.7h.6l-.3 1.3z"/>
</g>
<path d="M76.3 124.7h-17.1l-7.9 13.5" fill="none" stroke="#231f20" stroke-width=".21"/>
<path d="M51.2 137.8l.6 .3-1 .9z" fill="#231f20"/>
<path d="M58.1 59.4h-24.3l6.6 10.6" fill="none" stroke="#231f20" stroke-width=".21"/>
<path d="M40 70l.6-.3 .3 1.2z" fill="#231f20"/>
<path d="M106.2 69.9v-9.4l2-2h42.9l1.9 2v24.7l-1.9 1.9h-42.9l-2-1.9v-9.4M107.3 110.6v-.4h.3v-.2h2.4l.3-1.1 .3 .1 .1 .4h.4l-.2 .6h1.1v1.4h8.5v-4.2h1.4v-1.7a1.54 1.54 0 0 1-2-1.3h-1.3v-2.1h1v-2.2a.74 .74 0 0 1 1-.6h17.5a1.31 1.31 0 0 1 1.5 .4l.1 2.4h1v2.1h-1.3a1.54 1.54 0 0 1-2 1.3v1.6h4.2v-2.6h6.2v1.1h3.6v.3h.9v1h.5v4.5h.2v2h-1.9v1.8h-.6v-1h-.6v-.8h-.3v1.8h-.9v-1.8h-.9v1.8h-.6v-1.8h-9.8v1.2h-.6v-1.2h-1.1v1.2h-.6v-1.2h-1.1v1.2h-.6v-1.2h-1v1.2h-.6v-1.2h-1.1v1.2h-.6v-1.2h-1v1.2h-.6v-1.2h-1.1v1.2h-.6v-1.2h-1v1.2h-.6v-1.2h-1.1v1.2h-.5v-1.2h-1.1v1.2h-.6v-1.2h-15.7v-2.1h1.1v-.4M37.8 137.5h1.9v-1h17.1v1h7.1a16.9 16.9 0 0 1 0 11.7h-7.1v1h-17.1v-1h-1.9zM106.2 140v-9.5l2-2h42.9l1.9 2v24.7l-1.9 1.9h-42.9l-2-1.9v-9.4" fill="none" stroke="#231f20" stroke-width=".34"/>
<g fill="none" stroke="#231f20" stroke-width=".21">
<path d="M147.2 145h.6v.7h-.6zM147.2 148.3h.6v.7h-.6zM150.5 145h.6v.7h-.6zM150.5 148.3h.6v.7h-.6z"/>
<circle cx="147.5" cy="145.3" r=".59"/>
<circle cx="147.5" cy="148.6" r=".59"/>
<circle cx="149.1" cy="147" r=".32"/>
<circle cx="149.1" cy="147" r=".59"/>
<circle cx="149.1" cy="147" r=".46"/>
<circle cx="150.8" cy="145.3" r=".59"/>
<circle cx="150.8" cy="148.6" r=".59"/>
</g>
<g font-size="4.2" fill="#231f20">
<text x="39.5" y="16.5">MPPC modules</text>
<text x="95" y="16.5">C15524 series</text>
</g>
<text font-size="3.5" fill="#231f20" x="19.6" y="33">Dimensional outlines (unit: mm)</text>
<text font-size="3.2" fill="#231f20" x="87.3" y="39.3">C15524-1310SA/-1315SA</text>
<text font-size="3" fill="#231f20" x="190.8" y="284.7">4</text>
<g font-size="2.8" fill="#231f20">
<text x="86.8" y="46.1">97.6 ± 1</text>
<text x="127.1" y="46.2">36</text>
<text x="127.1" y="51.4">30</text>
<text x="154.5" y="51.4">3</text>
<text x="166.7" y="49">Analog output connector</text>
<text x="166.7" y="52.3">(MMCX connector)</text>
<text x="33.9" y="58.7">Temperature sensor</text>
<text x="73" y="70.1">A</text>
<text x="158.7" y="74.2" transform="rotate(-90 158.7 74.2)">16</text>
<text x="163.8" y="74.2" transform="rotate(-90 163.8 74.2)">22</text>
<text x="31.1" y="83.3">Enlarged view of A</text>
<text x="168.5" y="83.5">Power connector</text>
<text x="168.5" y="86.8">53047-0310</text>
<text x="168.5" y="90.1">(Molex)</text>
<text x="18.5" y="103.9" transform="rotate(-90 18.5 103.9)">0.51</text>
<text x="35.5" y="107.3">Enlarged view of B</text>
<text x="65.3" y="104.8" transform="rotate(-90 65.3 104.8)">0.13</text>
<text x="23.7" y="110.3" transform="rotate(-90 23.7 110.3)">0.85</text>
<text x="28.9" y="108.8" transform="rotate(-90 28.9 108.8)">0.3</text>
<text x="74.8" y="108.1">B</text>
<text x="45.5" y="118.9">2.63</text>
<text x="158.9" y="118.6" transform="rotate(-90 158.9 118.6)">1.6</text>
<text x="31.2" y="124.1">1.35</text>
<text x="59.2" y="120.8">Photosensitive</text>
<text x="59.2" y="124.1">area</text>
<text x="164.1" y="121.8" transform="rotate(-90 164.1 121.8)">9.3 ± 1</text>
<text x="32.7" y="129.3">0.3</text>
<text x="74.1" y="139.8">C</text>
<text x="25.4" y="145.3" transform="rotate(-90 25.4 145.3)">2.1</text>
<text x="30.6" y="145.3" transform="rotate(-90 30.6 145.3)">1.8</text>
<text x="35.5" y="153.6">Enlarged view of C</text>
<text x="157.6" y="163.4">(4 ×) ɸ2.2</text>
<text x="106.2" y="172.7">Tolerance unless otherwise noted: ±0.3</text>
</g>
<text font-size="1.4" fill="#231f20" x="186" y="176.5">KACCA0422EB</text>
</svg>
